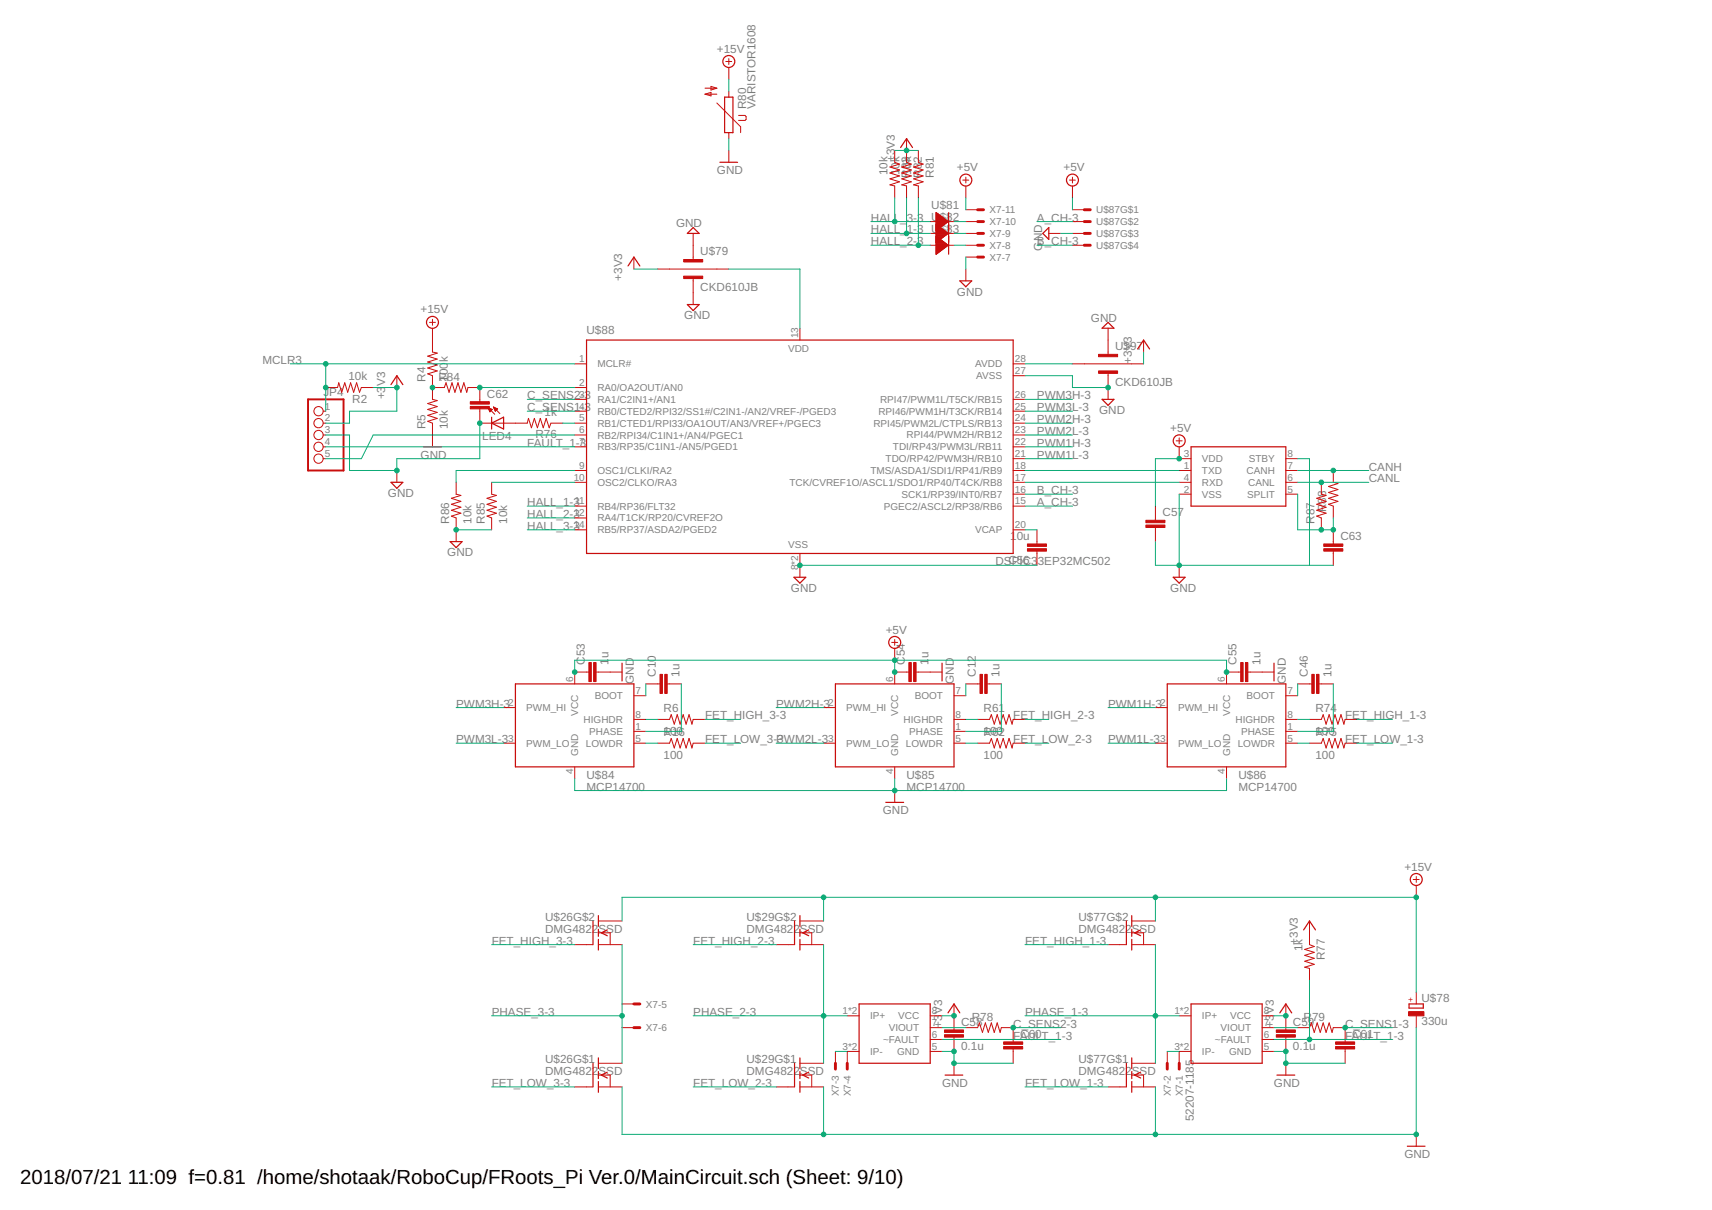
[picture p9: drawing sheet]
<svg xmlns="http://www.w3.org/2000/svg" width="297mm" height="210mm" viewBox="0 0 297 210" stroke-linecap="round" stroke-linejoin="round" font-family="sans-serif">
<g fill="none" stroke="#c90d0c" stroke-width=".17">
<path d="M122.3 15.3h2.1M122.3 16.3l1.1-.3v.6zM122.3 16.3h2.1M123.4 15l1 .3-1 .3zM124.4 17.9l4.1 4.1v1M125.9 10.7h1.1M126.4 10.2v1M126.4 11.7v2.1M126.4 15.8v1M126.4 23v1M126.4 26.1v2.1M128.1 20h1.2l.2 .2v.5l-.2 .2h-1.2"/>
<path d="M155.2 26.1v2.1l.9 .3-1.7 .5 1.7 .5-1.7 .5 1.7 .5-1.7 .5 1.7 .5-1.7 .6 .8 .2v2M157.3 24v4.2l.8 .3-1.6 .5 1.6 .5-1.6 .5 1.6 .5-1.6 .5 1.6 .5-1.6 .6 .8 .2v2M159.3 26.1v2.1l.9 .3-1.7 .5 1.7 .5-1.7 .5 1.7 .5-1.7 .5 1.7 .5-1.7 .6 .8 .2v2M161.4 38.4h4.1M162.4 39.9h1.3M162.4 39.9h1.2M162.4 39.8h1.1M162.4 39.7h1M162.4 39.6h.9M162.4 39.6h.8M162.4 39.5h.8M162.4 39.4h.8"/>
<path d="M162.4 39.3h.9M162.4 39.3h1M162.4 39.2h1.1M162.4 39.1h1.2M162.4 39h1.3M162.4 38.9h1.4M162.4 38.9h1.5M162.4 38.8h1.6M162.4 38.7h1.7M162.4 38.6h1.8M162.4 38.6h1.9M162.4 38.5h2"/>
<path d="M162.4 38.4h2M162.4 38.3h1.9M162.4 38.2h1.8M162.4 38.1h1.7M162.4 38.1h1.6M162.4 38h1.5M162.4 37.9h1.4M162.4 37.9h1.3M162.4 37.8h1.2M162.4 37.7h1.1M162.4 37.6h1M162.4 37.6h.9"/>
<path d="M162.4 37.5h.8M162.4 37.4h.8M162.4 37.4h.6M162.4 37.3h.6M162.4 37.2h.5M162.4 37.1h.4M162.4 37.1h.3M162.4 37h.2M162.4 36.9h.1M162.4 38.9l2.1 1.6-2.1 1.5M163.8 40h-1.4l2.1-1.6-2.1-1.5v7.2l2.1-1.6-2.1-1.5h1.4M167 31.2h1.1"/>
<path d="M167.6 38.4h2M167.6 36.4h2M167.6 30.7v1M167.6 32.3v2M185.6 31.2h1M186.1 38.4h2M186.1 36.4h2M186.1 30.7v1M186.1 32.3v2M74.5 55.9h1M75 56.9v4.2l.9 .2-1.7 .5 1.7 .5-1.7 .5 1.7 .5-1.7 .5 1.7 .5-1.7 .6 .8 .3v4.1l.9 .2-1.7 .5 1.7 .5-1.7 .5 1.7 .5-1.7 .6 1.7 .5-1.7 .5 .8 .3v4.1M75 55.4v1"/>
<path d="M110 44.6v2.1M114.1 46.7h12.3M120.3 40.5v4.5M120.3 48.3v4.5M138.8 56.9v2.1M161.4 42.5h4.1M161.4 40.5h4.1M162.4 42h1.3M162.4 41.9h1.2M162.4 41.8h1.1M162.4 41.8h1M162.4 41.7h.9"/>
<path d="M162.4 41.6h.9M162.4 41.6h.8M162.4 41.5h.8M162.4 41.4h.9M162.4 41.3h1M162.4 41.2h1.2M162.4 41.1h1.2M162.4 41.1h1.3M162.4 40.9h1.5M162.4 40.9h1.6M162.4 40.8h1.7M162.4 40.7h1.8"/>
<path d="M162.4 40.6h1.9M162.4 40.6h2M162.4 40.4h2M162.4 40.3h1.9M162.4 40.3h1.8M162.4 40.2h1.7M162.4 40.1h1.6M162.4 40.1h1.5M162.4 44h.1M162.4 44h.2M162.4 43.9h.3M162.4 43.8h.4"/>
<path d="M162.4 43.8h.5M162.4 43.7h.6M162.4 43.6h.7M162.4 43.5h.8M162.4 43.5h.9M162.4 43.4h.9M162.4 43.3h1M162.4 43.3h1.1M162.4 43.2h1.2M162.4 43.1h1.3M162.4 43.1h1.4M162.4 43h1.5"/>
<path d="M162.4 42.9h1.6M162.4 42.8h1.7M162.4 42.8h1.8M162.4 42.7h1.9M162.4 42.6h2M162.4 42.5h2M162.4 42.4h1.9M162.4 42.3h1.8M162.4 42.3h1.7M162.4 42.2h1.6M162.4 42.1h1.5M162.4 42.1h1.4"/>
<path d="M167.6 44.6h2M167.6 42.5h2M167.6 40.5h2M167.6 46.7v2M182 40.5h2M186.1 42.5h2M186.1 40.5h2M192.3 56.9v4.6M198.4 59v2.1M56.1 73.4h.4M56.1 71.3h.4M56.1 75.5h.4"/>
<path d="M56.1 77.5h.4M56.1 79.6h.4M56.5 67.2h2.1l.2-.8 .5 1.7 .5-1.7 .5 1.7 .5-1.7 .6 1.7 .5-1.7 .5 1.7 .3-.9h2M68.9 65.2v2M75 67.2h2.1l.3-.8 .5 1.7 .5-1.7 .5 1.7 .6-1.7 .5 1.7 .5-1.7 .5 1.7 .2-.9h2v2.5M83.2 70.9v2.5h8.3l.2-.8 .5 1.6 .5-1.6 .5 1.6 .5-1.6 .6 1.6 .5-1.6 .5 1.6 .3-.8h2M84.7 70.7l1.1 1.2M84.7 70.7l.7 .3M84.7 70.7l.3 .7 .4-.4M84.7 70.8h.1M84.8 70.9h.2M84.8 71h.4"/>
<path d="M84.8 71.1h.6M84.9 71.1h.4M84.9 71.2h.3M84.9 71.3h.2M85 71.4h.1M85.6 70.6l1.1 1.2M85.6 70.6l.7 .3-.4 .4M85.6 70.6l.3 .7M85.6 70.7h.2M85.7 70.8h.3M85.7 70.9h.5M85.8 71h.5"/>
<path d="M85.8 71.1h.4M85.9 71.1h.2M85.9 71.2h.1M85.9 71.3h.1M99.7 67.2h2.1M99.7 73.4h2.1M99.7 71.3h2.1M99.7 63.1h2.1M99.7 69.3h2.1M99.7 75.5h2.1M99.7 77.5h2.1M175.8 73.4h2"/>
<path d="M175.8 71.3h2M175.8 63.1h2M175.8 69.3h2M175.8 75.5h2M175.8 77.5h2M175.8 79.6h2M175.8 65.2h2M186.1 63.1h12.3M192.3 64.8v4.5M204.1 76.5h1M204.6 76v1M204.6 77.5v2.1h2.1"/>
<path d="M223.1 79.6h2M68.9 81.6v2.1M79.1 83.7v2l.9 .2-1.7 .5 1.7 .6-1.7 .5 1.7 .5-1.7 .5 1.7 .5-1.7 .5 .8 .4v4.1M85.3 83.7v2l.8 .2-1.6 .5 1.6 .6-1.6 .5 1.6 .5-1.6 .5 1.6 .5-1.6 .5 .8 .4v2M99.7 81.6h2.1M99.7 83.7h2.1M99.7 87.8h2.1M99.7 89.9h2.1M99.7 91.9h2.1M138.8 96v4.1M175.8 81.6h2M175.8 83.7h2"/>
<path d="M175.8 87.8h2M175.8 91.9h2M175.8 85.7h2M179.9 91.9v2.5M179.9 95.6v2.5M200.5 87.8v2.5M200.5 91.5v2.5M204.6 98.1v2M204.6 81.6h2.1M204.6 83.7h2.1M204.6 85.7h2.1M223.1 81.6h2"/>
<path d="M223.1 83.7h2M223.1 85.7h2M229.3 83.7v2l.8 .2-1.6 .5 1.6 .6-1.6 .5 1.6 .5-1.6 .5 1.6 .5-1.6 .5 .8 .4v2M231.3 81.6v2.1l.8 .2-1.6 .5 1.6 .5-1.6 .5 1.6 .5-1.6 .5 1.6 .6-1.6 .5 .8 .3v2.1M231.3 91.9v2.5M231.3 95.6v2.5M102.2 116.6h-2.5v2M103.4 116.6h4.5M112.1 118.6h2.4M115.7 118.6h2.5M154.7 111.4h1M155.2 110.9v1.1"/>
<path d="M155.2 112.5v2M157.7 116.6h-2.5v2M158.9 116.6h4.5M167.6 118.6h2.4M171.3 118.6h2.4M215.3 116.6h-2.5v2M216.5 116.6h4.5M225.1 118.6h2.5M228.9 118.6h2.4M87.4 128.9h2M87.4 122.7h2M99.7 133v2.1"/>
<path d="M110 124.8h2.1M110 128.9h2.1M110 120.7h2.1M110 126.9h2.1M114.1 124.8h2.1l.3-.8 .5 1.6 .5-1.6 .5 1.6 .5-1.6 .5 1.6 .5-1.6 .6 1.6 .2-.8h2M114.1 128.9h2.1l.3-.8 .5 1.7 .5-1.7 .5 1.7 .5-1.7 .5 1.7 .5-1.7 .6 1.7 .2-.9h2M142.9 128.9h2M142.9 122.7h2M155.2 133v2.1M155.2 137.1v2.1M165.5 124.8h2.1M165.5 128.9h2.1"/>
<path d="M165.5 120.7h2.1M165.5 126.9h2.1M169.6 124.8h2.1l.3-.8 .5 1.6 .5-1.6 .5 1.6 .6-1.6 .5 1.6 .5-1.6 .5 1.6 .2-.8h2M169.6 128.9h2.1l.3-.8 .5 1.7 .5-1.7 .5 1.7 .6-1.7 .5 1.7 .5-1.7 .5 1.7 .2-.9h2M200.5 128.9h2M200.5 122.7h2M212.8 133v2.1M223.1 124.8h2M223.1 128.9h2M223.1 120.7h2M223.1 126.9h2M227.2 124.8h2.1l.3-.8 .5 1.6 .5-1.6 .5 1.6 .5-1.6 .5 1.6 .6-1.6 .5 1.6 .2-.8h2"/>
<path d="M227.2 128.9h2.1l.3-.8 .5 1.7 .5-1.7 .5 1.7 .5-1.7 .5 1.7 .6-1.7 .5 1.7 .2-.9h2M103.8 159.8h4.1M138.8 159.8h4.1M196.4 159.8h4.1M227.2 159.8v4.1l.8 .3-1.6 .5 1.6 .5-1.6 .5 1.6 .5-1.6 .6 1.6 .5-1.6 .5 .8 .2v2.1M245.2 152.6h1M245.7 152.1v1M245.7 153.6v2.1M99.7 163.9h3.1M103.8 161.8h2.1v2.1M103.8 163.9h4.1M107.9 174.2h2.1"/>
<path d="M107.9 178.3h2.1M134.7 163.9h3.1M138.8 163.9h4.1M138.8 161.8h2v2.1M147 176.2h2.1M161.4 178.3h2M161.4 176.2h2M165.5 174.2v4.5M165.5 179.9v2.5M167.6 178.3h2l.3-.9 .6 1.7 .5-1.7 .5 1.7 .5-1.7 .5 1.7 .5-1.7 .5 1.7 .2-.8h2.1v2.4M192.3 163.9h3.1M196.4 163.9h4.1"/>
<path d="M196.4 161.8h2v2.1M204.6 176.2h2.1M219 178.3h2M219 176.2h2M223.1 174.2v4.5M223.1 179.9v2.5M225.1 178.3h2.1l.3-.9 .5 1.7 .5-1.7 .6 1.7 .5-1.7 .5 1.7 .5-1.7 .5 1.7 .2-.8h2.1v2.4M245.7 172.1v2.1M245.7 176.2v2.1M99.7 188.6h3.1M103.8 188.6h4.1M103.8 186.5h2.1v2.1"/>
<path d="M103.8 184.4h4.1M134.7 188.6h3.1M138.8 188.6h4.1M138.8 186.5h2v2.1M138.8 184.4h4.1M144.9 182.4v2M149.1 182.4h-2.1v2M161.4 182.4h2M161.4 180.3h2M165.5 184.4v2.1M175.8 182v2.4M192.3 188.6h3.1"/>
<path d="M196.4 188.6h4.1M196.4 186.5h2v2.1M196.4 184.4h4.1M202.5 182.4v2M206.7 182.4h-2.1v2M219 182.4h2M219 180.3h2M223.1 184.4v2.1M233.4 182v2.4M245.7 196.8v2"/>
<circle cx="55.3" cy="79.6" r=".8"/>
<circle cx="55.3" cy="73.4" r=".8"/>
<circle cx="55.3" cy="71.3" r=".8"/>
<circle cx="55.3" cy="75.5" r=".8"/>
<circle cx="55.3" cy="77.5" r=".8"/>
</g>
<g fill="none" stroke="#c90d0c" stroke-width=".21">
<path d="M125.7 16.8h1.5v6.2h-1.5zM120.3 39.5l1 1h-2zM124.9 28.2h3.1M156.3 25.6l1-1.6 1 1.6M162.4 40l2.1-1.6-2.1-1.5v7.2l2.1-1.6-2.1-1.5M162.4 38.9l2.1 1.6-2.1 1.5M164.6 36.9v7.2M101.8 59h74v37h-74zM109 46.1l1-1.5 1 1.5M119.3 52.8h2l-1 1.1zM166.5 48.7h2.1l-1 1zM180.9 40.5l1.1-1v2z"/>
<path d="M191.2 56.9l1.1-1 1 1zM67.8 66.7l1.1-1.5 1 1.5M73.5 77.5h3.1M85.3 73.4l2.1-1v2zM85.3 72.4v2M191.2 69.3h2.1l-1 1zM197.4 60.5l1-1.5 1.1 1.5M206.7 77.5h16.4v10.3h-16.4zM67.8 83.7h2.1l-1 1zM78.1 94h2.1l-1.1 1zM89.4 118.6h20.6v14.4h-20.6zM107.9 115v3.1"/>
<path d="M137.8 100.1h2l-1 1.1zM144.9 118.6h20.6v14.4h-20.6zM163.4 115v3.1M202.5 118.6h20.6v14.4h-20.6zM203.6 100.1h2l-1 1.1zM221 115v3.1M153.7 139.2h3.1M102.9 159.8v4.1M103.8 158.8v1.9M137.9 159.8v4.1M138.8 158.8v1.9M195.4 159.8v4.1"/>
<path d="M196.4 158.8v1.9M103.8 161.2v1.2M103.8 163v1.8M105.4 161.3l-1.1 .5 1.1 .5M138.8 161.2v1.2M138.8 163v1.8M140.3 161.3l-1 .5 1 .5M149.1 174.2h12.3v10.2h-12.3zM164.5 175.7l1-1.5 1 1.5M196.4 161.2v1.2M196.4 163v1.8M197.9 161.3l-1 .5 1 .5"/>
<path d="M206.7 174.2h12.3v10.2h-12.3zM222.1 175.7l1-1.5 1 1.5M226.2 161.3l1-1.5 1 1.5M244.5 174.2h2.5v.7h-2.5zM102.9 184.4v4.2M103.8 183.5v1.9M103.8 185.9v1.2M103.8 187.6v1.9M105.4 186l-1.1 .5 1.1 .5M137.9 184.4v4.2M138.8 183.5v1.9M138.8 185.9v1.2"/>
<path d="M138.8 187.6v1.9M140.3 186l-1 .5 1 .5M164 186.5h3M195.4 184.4v4.2M196.4 183.5v1.9M196.4 185.9v1.2M196.4 187.6v1.9M197.9 186l-1 .5 1 .5M221.6 186.5h3M244.2 198.8h3"/>
<circle cx="126.4" cy="10.7" r="1.04"/>
<circle cx="167.6" cy="31.2" r="1.04"/>
<circle cx="186.1" cy="31.2" r="1.04"/>
<circle cx="75" cy="55.9" r="1.04"/>
<circle cx="204.6" cy="76.5" r="1.04"/>
<circle cx="155.2" cy="111.4" r="1.04"/>
<circle cx="245.7" cy="152.6" r="1.04"/>
</g>
<g fill="none" stroke="#c90d0c" stroke-width=".51">
<path d="M169.6 38.4h1M169.6 36.4h1M188.1 38.4h1.1M188.1 36.4h1.1M169.6 44.6h1M169.6 42.5h1M169.6 40.5h1M188.1 42.5h1.1M188.1 40.5h1.1M110 174.2h1M110 178.3h1M144.9 184.4v1.1"/>
<path d="M147 184.4v1.1M202.5 184.4v1.1M204.6 184.4v1.1"/>
</g>
<g fill="#c90d0c" stroke="#c90d0c" stroke-width=".17">
<path d="M114.5 117h.4v3.3h-.4z"/>
<path d="M115.3 117h.5v3.3h-.5z"/>
<path d="M170 117h.5v3.3h-.5z"/>
<path d="M170.9 117h.4v3.3h-.4z"/>
<path d="M227.6 117h.4v3.3h-.4z"/>
<path d="M228.4 117h.5v3.3h-.5z"/>
<path d="M102.2 114.9h.4v3.3h-.4z"/>
<path d="M103 114.9h.4v3.3h-.4z"/>
<path d="M157.7 114.9h.4v3.3h-.4z"/>
<path d="M158.5 114.9h.4v3.3h-.4z"/>
<path d="M215.3 114.9h.4v3.3h-.4z"/>
<path d="M216.1 114.9h.4v3.3h-.4z"/>
<path d="M244.4 175.5h2.7v.7h-2.7z"/>
<path d="M118.6 45h3.3v.4h-3.3z"/>
<path d="M118.6 47.9h3.3v.4h-3.3z"/>
<path d="M178.3 95.2h3.3v.4h-3.3z"/>
<path d="M178.3 94.4h3.3v.4h-3.3z"/>
<path d="M198.8 90.3h3.3v.4h-3.3z"/>
<path d="M198.8 91.1h3.3v.4h-3.3z"/>
<path d="M163.9 178.7h3.3v.4h-3.3z"/>
<path d="M163.9 179.5h3.3v.4h-3.3z"/>
<path d="M221.4 178.7h3.3v.4h-3.3z"/>
<path d="M221.4 179.5h3.3v.4h-3.3z"/>
<path d="M174.1 180.7h3.3v.5h-3.3z"/>
<path d="M174.1 181.5h3.3v.5h-3.3z"/>
<path d="M231.7 180.7h3.3v.5h-3.3z"/>
<path d="M231.7 181.5h3.3v.5h-3.3z"/>
<path d="M81.6 69.7h3.3v.4h-3.3z"/>
<path d="M81.6 70.5h3.3v.4h-3.3z"/>
<path d="M190.6 61.5h3.3v.4h-3.3z"/>
<path d="M190.6 64.3h3.3v.5h-3.3z"/>
<path d="M229.7 94.4h3.3v.4h-3.3z"/>
<path d="M229.7 95.2h3.3v.4h-3.3z"/>
</g>
<path d="M53.4 69.3h6.2v12.3h-6.2z" fill="none" stroke="#c90d0c" stroke-width=".34"/>
<g fill="none" stroke="#0dab76" stroke-width=".17">
<path d="M126.4 13.8v2M126.4 24v2.1M151.1 38.4h10.3M155.2 34.3v4.1M155.2 26.1h4.1M157.3 34.3v6.2M159.3 34.3v8.2M165.5 38.4h2.1M167.6 34.3v2.1M179.9 38.4h6.2M186.1 34.3v2.1M110 46.7h4.1"/>
<path d="M126.4 46.7h12.4v10.2M151.1 40.5h10.3M151.1 42.5h10.3M165.5 40.5h2.1M165.5 42.5h2.1M167.6 44.6v2.1M179.9 42.5h6.2M184 40.5h2.1M50.4 63.1h49.3M56.5 63.1v8.2M56.5 77.5h43.2M64.7 67.2h4.2v4.1h-8.3v2.1h-4.1"/>
<path d="M83.2 73.4v6.2h-14.3v2h-8.3v-6.1h-4.1M83.2 67.2h16.5M91.5 71.3h8.2M91.5 69.3h8.2M97.6 73.4h2.1M99.7 75.5h-35l-2 4.1h-6.2M177.8 73.4h8.3M177.8 65.2h8.3v2h6.2M177.8 71.3h8.3M177.8 75.5h8.3M177.8 79.6h8.3M177.8 69.3h8.3"/>
<path d="M177.8 63.1h8.3M177.8 77.5h8.3M198.4 61.1v2M204.6 79.6h-4.1v8.2M225.1 79.6h2.1v18.5M79.1 91.9h6.2M85.3 83.7h14.4M91.5 87.8h8.2M91.5 89.9h8.2M91.5 91.9h8.2M99.7 81.6h-20.6v2.1M138.8 98.1h41.1"/>
<path d="M177.8 87.8h8.3M177.8 85.7h8.3M177.8 81.6h26.8M177.8 91.9h2.1M177.8 83.7h26.8M200.5 94v4.1h30.8M204.6 85.7v12.4M225.1 85.7v6.2h6.2v-2M225.1 81.6h12.4M225.1 83.7h12.4M99.7 116.6v-2.1h113.1v2.1M112.1 118.6v2.1"/>
<path d="M118.2 118.6v8.3h-6.1M155.2 114.5v2.1M167.6 118.6v2.1M173.7 118.6v8.3h-6.1M225.1 118.6v2.1M231.3 118.6v8.3h-6.2M79.1 128.9h8.3M79.1 122.7h8.3M99.7 135.1v2h113.1v-2M112.1 124.8h2M112.1 128.9h2M122.3 124.8h6.2"/>
<path d="M122.3 128.9h6.2M134.7 128.9h8.2M134.7 122.7h8.2M155.2 135.1v2M167.6 124.8h2M167.6 128.9h2M177.8 124.8h4.2M177.8 128.9h4.2M192.3 128.9h8.2M192.3 122.7h8.2M225.1 124.8h2.1M225.1 128.9h2.1"/>
<path d="M235.4 124.8h6.2M235.4 128.9h6.2M107.9 159.8v-4.1h137.8v16.4M142.9 155.7v4.1M200.5 155.7v4.1M85.3 163.9h14.4M85.3 176.2h22.6M107.9 163.9v20.5M120.3 163.9h14.4M120.3 176.2h26.7M142.9 163.9v20.5M163.4 176.2h2.1"/>
<path d="M163.4 178.3h4.2M175.8 178.3h8.2M177.8 163.9h14.5M177.8 176.2h26.8M200.5 163.9v20.5M221 176.2h2.1M221 178.3h4.1M227.2 170.1v10.2M233.4 178.3h8.2M245.7 178.3v18.5h-137.8v-8.2M85.3 188.6h14.4M120.3 188.6h14.4"/>
<path d="M142.9 188.6v8.2M144.9 182.4h2.1M163.4 182.4h2.1v2h10.3M163.4 180.3h20.6M177.8 188.6h14.5M200.5 188.6v8.2M202.5 182.4h2.1M221 182.4h2.1v2h10.3M221 180.3h20.6"/>
</g>
<g fill="#0dab76" stroke="#0dab76" stroke-width=".17">
<circle cx="107.9" cy="176.2" r=".4"/>
<circle cx="142.9" cy="155.7" r=".4"/>
<circle cx="200.5" cy="155.7" r=".4"/>
<circle cx="245.7" cy="155.7" r=".4"/>
<circle cx="142.9" cy="196.8" r=".4"/>
<circle cx="200.5" cy="196.8" r=".4"/>
<circle cx="245.7" cy="196.8" r=".4"/>
<circle cx="155.2" cy="137.1" r=".4"/>
<circle cx="142.9" cy="176.2" r=".4"/>
<circle cx="157.3" cy="26.1" r=".4"/>
<circle cx="68.9" cy="67.2" r=".4"/>
<circle cx="165.5" cy="176.2" r=".4"/>
<circle cx="223.1" cy="176.2" r=".4"/>
<circle cx="155.2" cy="114.5" r=".4"/>
<circle cx="99.7" cy="116.6" r=".4"/>
<circle cx="155.2" cy="116.6" r=".4"/>
<circle cx="212.8" cy="116.6" r=".4"/>
<circle cx="204.6" cy="79.6" r=".4"/>
<circle cx="157.3" cy="40.5" r=".4"/>
<circle cx="159.3" cy="42.5" r=".4"/>
<circle cx="56.5" cy="67.2" r=".4"/>
<circle cx="56.5" cy="63.1" r=".4"/>
<circle cx="204.6" cy="98.1" r=".4"/>
<circle cx="138.8" cy="98.1" r=".4"/>
<circle cx="192.3" cy="67.2" r=".4"/>
<circle cx="223.1" cy="184.4" r=".4"/>
<circle cx="223.1" cy="182.4" r=".4"/>
<circle cx="165.5" cy="182.4" r=".4"/>
<circle cx="165.5" cy="184.4" r=".4"/>
<circle cx="83.2" cy="73.4" r=".4"/>
<circle cx="68.9" cy="81.6" r=".4"/>
<circle cx="79.1" cy="91.9" r=".4"/>
<circle cx="229.3" cy="83.7" r=".4"/>
<circle cx="231.3" cy="81.6" r=".4"/>
<circle cx="83.2" cy="67.2" r=".4"/>
<circle cx="175.8" cy="178.3" r=".4"/>
<circle cx="227.2" cy="180.3" r=".4"/>
<circle cx="233.4" cy="178.3" r=".4"/>
<circle cx="200.5" cy="176.2" r=".4"/>
<circle cx="75" cy="67.2" r=".4"/>
<circle cx="155.2" cy="38.4" r=".4"/>
<circle cx="231.3" cy="91.9" r=".4"/>
<circle cx="229.3" cy="91.9" r=".4"/>
</g>
<g font-size="3.5">
<text x="3.5" y="205.4">2018/07/21</text>
<text x="22.2" y="205.4">11:09 f=0.81 /home/shotaak/RoboCup/FRoots_Pi Ver.0/MainCircuit.sch (Sheet: 9/10)</text>
</g>
<g font-size="2" fill="#808080">
<text x="124.4" y="9.1">+15V</text>
<text x="129.4" y="18.9" transform="rotate(-90 129.4 18.9)">R80</text>
<text x="131.1" y="18.9" transform="rotate(-90 131.1 18.9)">VARISTOR1608</text>
<text x="155.2" y="28.2" transform="rotate(-90 155.2 28.2)">+3V3</text>
<text x="166" y="29.7">+5V</text>
<text x="184.5" y="29.7">+5V</text>
<text x="124.4" y="30.2">GND</text>
<text x="154" y="30.4" transform="rotate(-90 154 30.4)">10k</text>
<text x="156.1" y="30.4" transform="rotate(-90 156.1 30.4)">10k</text>
<text x="157.9" y="30.9" transform="rotate(-90 157.9 30.9)">R83</text>
<text x="158.1" y="30.4" transform="rotate(-90 158.1 30.4)">10k</text>
<text x="159.9" y="30.9" transform="rotate(-90 159.9 30.9)">R82</text>
<text x="162" y="30.9" transform="rotate(-90 162 30.9)">R81</text>
<text x="117.3" y="39.4">GND</text>
<text x="151.1" y="40.5">HALL_1-3 U</text>
<text x="151.1" y="38.4">HALL_</text>
<text x="157.3" y="38.4">3-3 U</text>
<text x="161.6" y="36.3">U$81</text>
<text x="163.1" y="38.4">$82</text>
<text x="163.1" y="40.4">$83</text>
<text x="179.9" y="38.4">A_CH-3</text>
<text x="121.5" y="44.3">U$79</text>
<text x="151.1" y="42.6">HALL_2-3</text>
<text x="179.9" y="42.6">B_CH-3</text>
<text x="180.8" y="43.5" transform="rotate(-90 180.8 43.5)">GND</text>
<text x="107.9" y="48.7" transform="rotate(-90 107.9 48.7)">+3V3</text>
<text x="121.5" y="50.5">CKD610JB</text>
<text x="166" y="51.3">GND</text>
<text x="73" y="54.4">+15V</text>
<text x="101.8" y="58">U$88</text>
<text x="118.7" y="55.4">GND</text>
<text x="189.3" y="55.8">GND</text>
<text x="45.5" y="63.1">MCLR3</text>
<text x="60.4" y="66">10k</text>
<text x="77.7" y="62.8" transform="rotate(-90 77.7 62.8)">k</text>
<text x="193.5" y="60.7">U$97</text>
<text x="196.4" y="63.1" transform="rotate(-90 196.4 63.1)">+3V3</text>
<text x="56.1" y="68.8">J</text>
<text x="57.1" y="68.8">P4</text>
<text x="61.1" y="69.9">R2</text>
<text x="66.8" y="69.3" transform="rotate(-90 66.8 69.3)">+3</text>
<text x="66.8" y="67" transform="rotate(-90 66.8 67)">V3</text>
<text x="73.8" y="66.2" transform="rotate(-90 73.8 66.2)">R4</text>
<text x="76.1" y="66">R84</text>
<text x="77.7" y="66.2" transform="rotate(-90 77.7 66.2)">100</text>
<text x="84.5" y="69">C62</text>
<text x="91.5" y="69.3">C_SENS2-3</text>
<text x="91.5" y="71.3">C_SENS1-3</text>
<text x="179.9" y="71.3">PWM3L-3</text>
<text x="179.9" y="69.3">PWM3H-3</text>
<text x="190.7" y="71.9">GND</text>
<text x="193.5" y="66.9">CKD610JB</text>
<text x="73.8" y="74.4" transform="rotate(-90 73.8 74.4)">R5</text>
<text x="77.7" y="74.4" transform="rotate(-90 77.7 74.4)">10k</text>
<text x="83.7" y="76.3">LED4</text>
<text x="91.5" y="77.5">FAULT_1-3</text>
<text x="92.9" y="76">R76</text>
<text x="94.5" y="72.2">1k</text>
<text x="179.9" y="75.5">PWM2L-3</text>
<text x="179.9" y="73.4">PWM2H-3</text>
<text x="179.9" y="77.5">PWM1H-3</text>
<text x="203" y="74.9">+5V</text>
<text x="73" y="79.6">GND</text>
<text x="179.9" y="79.6">PWM1L-3</text>
<text x="237.5" y="83.7">CANL</text>
<text x="237.5" y="81.6">CANH</text>
<text x="67.3" y="86.2">GND</text>
<text x="91.5" y="87.8">HALL_1-3</text>
<text x="91.5" y="89.8">HALL_2-3</text>
<text x="179.9" y="87.8">A_CH-3</text>
<text x="179.9" y="85.7">B_CH-3</text>
<text x="201.7" y="89.5">C57</text>
<text x="230.1" y="88.8" transform="rotate(-90 230.1 88.8)">R88</text>
<text x="77.9" y="90.9" transform="rotate(-90 77.9 90.9)">R86</text>
<text x="81.8" y="90.9" transform="rotate(-90 81.8 90.9)">10k</text>
<text x="84.1" y="90.9" transform="rotate(-90 84.1 90.9)">R85</text>
<text x="88" y="90.9" transform="rotate(-90 88 90.9)">10k</text>
<text x="91.5" y="91.9">HALL_3-3</text>
<text x="175.3" y="93.7">10u</text>
<text x="228.1" y="90.9" transform="rotate(-90 228.1 90.9)">R87</text>
<text x="232.6" y="93.7">C63</text>
<text x="77.6" y="96.5">GND</text>
<text x="172.7" y="98.1">DSCP5IC33EP32MC502</text>
<text x="177.5" y="97.8">6</text>
<text x="137.2" y="102.7">GND</text>
<text x="203" y="102.7">GND</text>
<text x="153.7" y="109.9">+5V</text>
<text x="101.5" y="115.3" transform="rotate(-90 101.5 115.3)">C53</text>
<text x="105.6" y="115.3" transform="rotate(-90 105.6 115.3)">1</text>
<text x="105.6" y="114.2" transform="rotate(-90 105.6 114.2)">u</text>
<text x="110" y="118.6" transform="rotate(-90 110 118.6)">GND</text>
<text x="113.8" y="117.4" transform="rotate(-90 113.8 117.4)">C10</text>
<text x="117.9" y="117.4" transform="rotate(-90 117.9 117.4)">1u</text>
<text x="157" y="115.3" transform="rotate(-90 157 115.3)">C54</text>
<text x="161.1" y="115.3" transform="rotate(-90 161.1 115.3)">1</text>
<text x="161.1" y="114.2" transform="rotate(-90 161.1 114.2)">u</text>
<text x="165.5" y="118.6" transform="rotate(-90 165.5 118.6)">GND</text>
<text x="169.3" y="117.4" transform="rotate(-90 169.3 117.4)">C12</text>
<text x="173.4" y="117.4" transform="rotate(-90 173.4 117.4)">1u</text>
<text x="214.6" y="115.3" transform="rotate(-90 214.6 115.3)">C55</text>
<text x="218.7" y="115.3" transform="rotate(-90 218.7 115.3)">1u</text>
<text x="223.1" y="118.6" transform="rotate(-90 223.1 118.6)">GND</text>
<text x="226.9" y="117.4" transform="rotate(-90 226.9 117.4)">C46</text>
<text x="231" y="117.4" transform="rotate(-90 231 117.4)">1u</text>
<text x="79.1" y="122.7">PWM3H-3</text>
<text x="115.1" y="123.6">R6</text>
<text x="122.3" y="124.8">FET_HIGH_3-3</text>
<text x="134.7" y="122.7">PWM2H-3</text>
<text x="170.7" y="123.6">R61</text>
<text x="175.8" y="124.8">FET_HIGH_2-3</text>
<text x="192.2" y="122.7">PWM1H-3</text>
<text x="228.2" y="123.6">R74</text>
<text x="233.4" y="124.8">FET_HIGH_1-3</text>
<text x="79.1" y="128.9">PWM3L-3</text>
<text x="115.1" y="127.5">100</text>
<text x="115.1" y="131.6">100</text>
<text x="115.1" y="127.7">R16</text>
<text x="122.3" y="128.9">FET_LOW_3-PWM2L-3</text>
<text x="134.9" y="128.9">3</text>
<text x="170.7" y="127.5">100</text>
<text x="170.7" y="131.6">100</text>
<text x="170.7" y="127.7">R62</text>
<text x="175.8" y="128.9">FET_LOW_2-3</text>
<text x="192.2" y="128.9">PWM1L-3</text>
<text x="228.2" y="127.5">100</text>
<text x="228.2" y="131.6">100</text>
<text x="228.2" y="127.7">R75</text>
<text x="233.4" y="128.9">FET_LOW_1-3</text>
<text x="101.8" y="137.1">MCP14700</text>
<text x="101.8" y="135.1">U$84</text>
<text x="157.3" y="137.1">MCP14700</text>
<text x="157.3" y="135.1">U$85</text>
<text x="214.9" y="137.1">MCP14700</text>
<text x="214.9" y="135.1">U$86</text>
<text x="153.2" y="141.3">GND</text>
<text x="243.7" y="151">+15V</text>
<text x="94.6" y="161.8">DMG4822SSD</text>
<text x="94.6" y="159.8">U$26G$2</text>
<text x="129.5" y="161.8">DMG4822SSD</text>
<text x="129.5" y="159.8">U$29G$2</text>
<text x="187.1" y="161.8">DMG4822SSD</text>
<text x="187.1" y="159.8">U$77G$2</text>
<text x="85.3" y="163.9">FET_HIGH_3-3</text>
<text x="120.3" y="163.9">FET_HIGH_2-3</text>
<text x="177.9" y="163.9">FET_HIGH_1-3</text>
<text x="225.2" y="163.9" transform="rotate(-90 225.2 163.9)">+3V3</text>
<text x="226" y="165" transform="rotate(-90 226 165)">1k</text>
<text x="229.9" y="166.6" transform="rotate(-90 229.9 166.6)">R77</text>
<text x="246.6" y="173.8">U$78</text>
<text x="85.3" y="176.2">PHASE_3-3</text>
<text x="120.3" y="176.2">PHASE_2-3</text>
<text x="163.5" y="178.3" transform="rotate(-90 163.5 178.3)">+3</text>
<text x="163.5" y="176" transform="rotate(-90 163.5 176)">V3</text>
<text x="166.7" y="178">C58</text>
<text x="168.6" y="177.1">R78</text>
<text x="175.8" y="178.3">C_SENS2-3</text>
<text x="177.9" y="176.2">PHASE_1-3</text>
<text x="221" y="178.3" transform="rotate(-90 221 178.3)">+3</text>
<text x="221" y="176" transform="rotate(-90 221 176)">V3</text>
<text x="224.3" y="178">C59</text>
<text x="226.2" y="177.1">R</text>
<text x="227.6" y="177.1">79</text>
<text x="233.4" y="178.3">C_SENS1-3</text>
<text x="246.6" y="177.9">330u</text>
<text x="94.6" y="184.4">U$26G$1</text>
<text x="129.5" y="184.4">U$29G$1</text>
<text x="166.7" y="182.1">0.1u</text>
<text x="175.8" y="180.3">FAUL</text>
<text x="177" y="180">C60T_1-3</text>
<text x="187.1" y="184.4">U$77G$1</text>
<text x="224.3" y="182.1">0.1u</text>
<text x="233.4" y="180.3">FAUL</text>
<text x="234.6" y="180">C61T_1-3</text>
<text x="85.3" y="188.6">FET_LOW_3-3</text>
<text x="94.6" y="186.5">DMG4822SSD</text>
<text x="120.3" y="188.6">FET_LOW_2-3</text>
<text x="129.5" y="186.5">DMG4822SSD</text>
<text x="163.5" y="188.6">GND</text>
<text x="177.9" y="188.6">FET_LOW_1-3</text>
<text x="187.1" y="186.5">DMG4822SSD</text>
<text x="221" y="188.6">GND</text>
<text x="207.2" y="194.5" transform="rotate(-90 207.2 194.5)">52207-1185</text>
<text x="243.7" y="200.9">GND</text>
</g>
<g font-size="1.7" fill="#808080">
<text x="171.7" y="41.1">X7-9</text>
<text x="171.7" y="39.1">X7-10</text>
<text x="171.7" y="37">X7-11</text>
<text x="190.2" y="37">U$87G$1</text>
<text x="190.2" y="39.1">U$87G$2</text>
<text x="190.2" y="41.1">U$87G$3</text>
<text x="171.7" y="45.2">X7-7</text>
<text x="171.7" y="43.2">X7-8</text>
<text x="190.2" y="43.2">U$87G$4</text>
<text x="138.5" y="58.7" transform="rotate(-90 138.5 58.7)">13</text>
<text x="100.5" y="62.8">1</text>
<text x="103.7" y="63.7">MCLR#</text>
<text x="136.7" y="61.1">VDD</text>
<text x="169.2" y="63.7">AVDD</text>
<text x="169.4" y="65.8">AVSS</text>
<text x="176.1" y="62.8">28</text>
<text x="176.1" y="64.9">27</text>
<text x="56.4" y="71.1">1</text>
<text x="100.5" y="66.9">2</text>
<text x="100.5" y="69">3</text>
<text x="100.5" y="71.1">4</text>
<text x="103.7" y="67.8">RA0/OA2OUT/AN0</text>
<text x="103.7" y="69.9">RA1/C2IN1+/AN1</text>
<text x="103.7" y="72">RB0/CTED2/RPI32/SS1#/C2IN1-/AN2/VREF-/PGED3</text>
<text x="152.4" y="72">RPI46/PWM1H/T3CK/RB14</text>
<text x="152.7" y="69.9">RPI47/PWM1L/T5CK/RB15</text>
<text x="176.1" y="71.1">25</text>
<text x="176.1" y="69">26</text>
<text x="56.4" y="73.1">2</text>
<text x="56.4" y="75.2">3</text>
<text x="56.4" y="77.2">4</text>
<text x="100.5" y="73.1">5</text>
<text x="100.5" y="75.2">6</text>
<text x="100.5" y="77.2">7</text>
<text x="103.7" y="74">RB1/CTED1/RPI33/OA1OUT/AN3/VREF+/PGEC3</text>
<text x="103.7" y="76.1">RB2/RPI34/C1IN1+/AN4/PGEC1</text>
<text x="151.5" y="74">RPI45/PWM2L/CTPLS/RB13</text>
<text x="157.3" y="76.1">RPI44/PWM2H/RB12</text>
<text x="176.1" y="77.2">22</text>
<text x="176.1" y="75.2">23</text>
<text x="176.1" y="73.1">24</text>
<text x="56.4" y="79.3">5</text>
<text x="99.5" y="83.4">10</text>
<text x="100.5" y="81.3">9</text>
<text x="103.7" y="78.1">RB3/RP35/C1IN1-/AN5/PGED1</text>
<text x="103.7" y="82.2">OSC1/CLKI/RA2</text>
<text x="151" y="82.2">TMS/ASDA1/SDI1/RP41/RB9</text>
<text x="153.6" y="80.2">TDO/RP42/PWM3H/RB10</text>
<text x="154.9" y="78.1">TDI/RP43/PWM3L/RB11</text>
<text x="176.1" y="79.3">21</text>
<text x="176.1" y="83.4">17</text>
<text x="176.1" y="81.3">18</text>
<text x="205.4" y="81.3">1</text>
<text x="205.4" y="79.3">3</text>
<text x="205.4" y="83.4">4</text>
<text x="208.5" y="82.2">TXD</text>
<text x="208.5" y="80.2">VDD</text>
<text x="216.3" y="82.2">CANH</text>
<text x="216.7" y="80.2">STBY</text>
<text x="223.4" y="79.3">8</text>
<text x="223.4" y="83.4">6</text>
<text x="223.4" y="81.3">7</text>
<text x="99.5" y="89.6">12</text>
<text x="99.7" y="87.5">11</text>
<text x="103.7" y="84.3">OSC2/CLKO/RA3</text>
<text x="103.7" y="88.4">RB4/RP36/FLT32</text>
<text x="137" y="84.3">TCK/CVREF1O/ASCL1/SDO1/RP40/T4CK/RB8</text>
<text x="153.4" y="88.4">PGEC2/ASCL2/RP38/RB6</text>
<text x="156.4" y="86.3">SCK1/RP39/INT0/RB7</text>
<text x="176.1" y="87.5">15</text>
<text x="176.1" y="85.4">16</text>
<text x="205.4" y="85.4">2</text>
<text x="208.5" y="86.4">VSS</text>
<text x="208.5" y="84.3">RXD</text>
<text x="216.4" y="86.3">SPLIT</text>
<text x="216.6" y="84.3">CANL</text>
<text x="223.4" y="85.4">5</text>
<text x="99.5" y="91.6">14</text>
<text x="103.7" y="90.5">RA4/T1CK/RP20/CVREF2O</text>
<text x="103.7" y="92.5">RB5/RP37/ASDA2/PGED2</text>
<text x="136.7" y="95">VSS</text>
<text x="169.2" y="92.5">VCAP</text>
<text x="176.1" y="91.6">20</text>
<text x="138.5" y="98.9" transform="rotate(-90 138.5 98.9)">8*2</text>
<text x="99.4" y="118.3" transform="rotate(-90 99.4 118.3)">6</text>
<text x="154.9" y="118.3" transform="rotate(-90 154.9 118.3)">6</text>
<text x="212.5" y="118.3" transform="rotate(-90 212.5 118.3)">6</text>
<text x="88.2" y="122.5">2</text>
<text x="91.3" y="123.4">PWM_HI</text>
<text x="100.3" y="124.2" transform="rotate(-90 100.3 124.2)">VCC</text>
<text x="101.3" y="125.4">HIGHDR</text>
<text x="103.2" y="121.3">BOOT</text>
<text x="110.3" y="120.4">7</text>
<text x="110.3" y="124.5">8</text>
<text x="143.7" y="122.5">2</text>
<text x="146.8" y="123.4">PWM_HI</text>
<text x="155.8" y="124.2" transform="rotate(-90 155.8 124.2)">VCC</text>
<text x="156.8" y="125.4">HIGHDR</text>
<text x="158.7" y="121.3">BOOT</text>
<text x="165.8" y="120.4">7</text>
<text x="165.8" y="124.5">8</text>
<text x="201.3" y="122.5">2</text>
<text x="204.4" y="123.4">PWM_HI</text>
<text x="213.4" y="124.2" transform="rotate(-90 213.4 124.2)">VCC</text>
<text x="214.4" y="125.4">HIGHDR</text>
<text x="216.3" y="121.3">BOOT</text>
<text x="223.4" y="120.4">7</text>
<text x="223.4" y="124.5">8</text>
<text x="88.2" y="128.6">3</text>
<text x="91.3" y="129.5">PWM_LO</text>
<text x="100.3" y="131.1" transform="rotate(-90 100.3 131.1)">GND</text>
<text x="101.6" y="129.5">LOWDR</text>
<text x="102.2" y="127.5">PHASE</text>
<text x="110.3" y="126.6">1</text>
<text x="110.3" y="128.6">5</text>
<text x="143.7" y="128.6">3</text>
<text x="146.8" y="129.5">PWM_LO</text>
<text x="155.8" y="131.1" transform="rotate(-90 155.8 131.1)">GND</text>
<text x="157.2" y="129.5">LOWDR</text>
<text x="157.7" y="127.5">PHASE</text>
<text x="165.8" y="126.6">1</text>
<text x="165.8" y="128.6">5</text>
<text x="201.3" y="128.6">3</text>
<text x="204.4" y="129.5">PWM_LO</text>
<text x="213.4" y="131.1" transform="rotate(-90 213.4 131.1)">GND</text>
<text x="214.7" y="129.5">LOWDR</text>
<text x="215.3" y="127.5">PHASE</text>
<text x="223.4" y="126.6">1</text>
<text x="223.4" y="128.6">5</text>
<text x="99.4" y="134.3" transform="rotate(-90 99.4 134.3)">4</text>
<text x="154.9" y="134.3" transform="rotate(-90 154.9 134.3)">4</text>
<text x="212.5" y="134.3" transform="rotate(-90 212.5 134.3)">4</text>
<text x="112" y="174.8">X7-5</text>
<text x="112" y="178.9">X7-6</text>
<text x="146.2" y="175.9">1*2</text>
<text x="151" y="176.8">IP+</text>
<text x="154.2" y="178.9">VIOUT</text>
<text x="155.8" y="176.8">VCC</text>
<text x="161.7" y="175.9">8</text>
<text x="161.7" y="178">7</text>
<text x="203.8" y="175.9">1*2</text>
<text x="208.5" y="176.8">IP+</text>
<text x="211.8" y="178.9">VIOUT</text>
<text x="213.4" y="176.8">VCC</text>
<text x="219.3" y="175.9">8</text>
<text x="219.3" y="178">7</text>
<text x="146.2" y="182.1">3*2</text>
<text x="151" y="183">IP-</text>
<text x="153.2" y="180.9">~FAULT</text>
<text x="155.7" y="183">GND</text>
<text x="161.7" y="180">6</text>
<text x="161.7" y="182.1">5</text>
<text x="203.8" y="182.1">3*2</text>
<text x="208.5" y="183">IP-</text>
<text x="210.8" y="180.9">~FAULT</text>
<text x="213.2" y="183">GND</text>
<text x="219.3" y="180">6</text>
<text x="219.3" y="182.1">5</text>
<text x="145.6" y="190.2" transform="rotate(-90 145.6 190.2)">X7-3</text>
<text x="147.6" y="190.2" transform="rotate(-90 147.6 190.2)">X7-4</text>
<text x="203.1" y="190.2" transform="rotate(-90 203.1 190.2)">X7-2</text>
<text x="205.2" y="190.2" transform="rotate(-90 205.2 190.2)">X7-1</text>
</g>
<text font-size="1.4" fill="#c90d0c" x="245.2" y="173.8" transform="rotate(-90 245.2 173.8)">+</text>
</svg>
